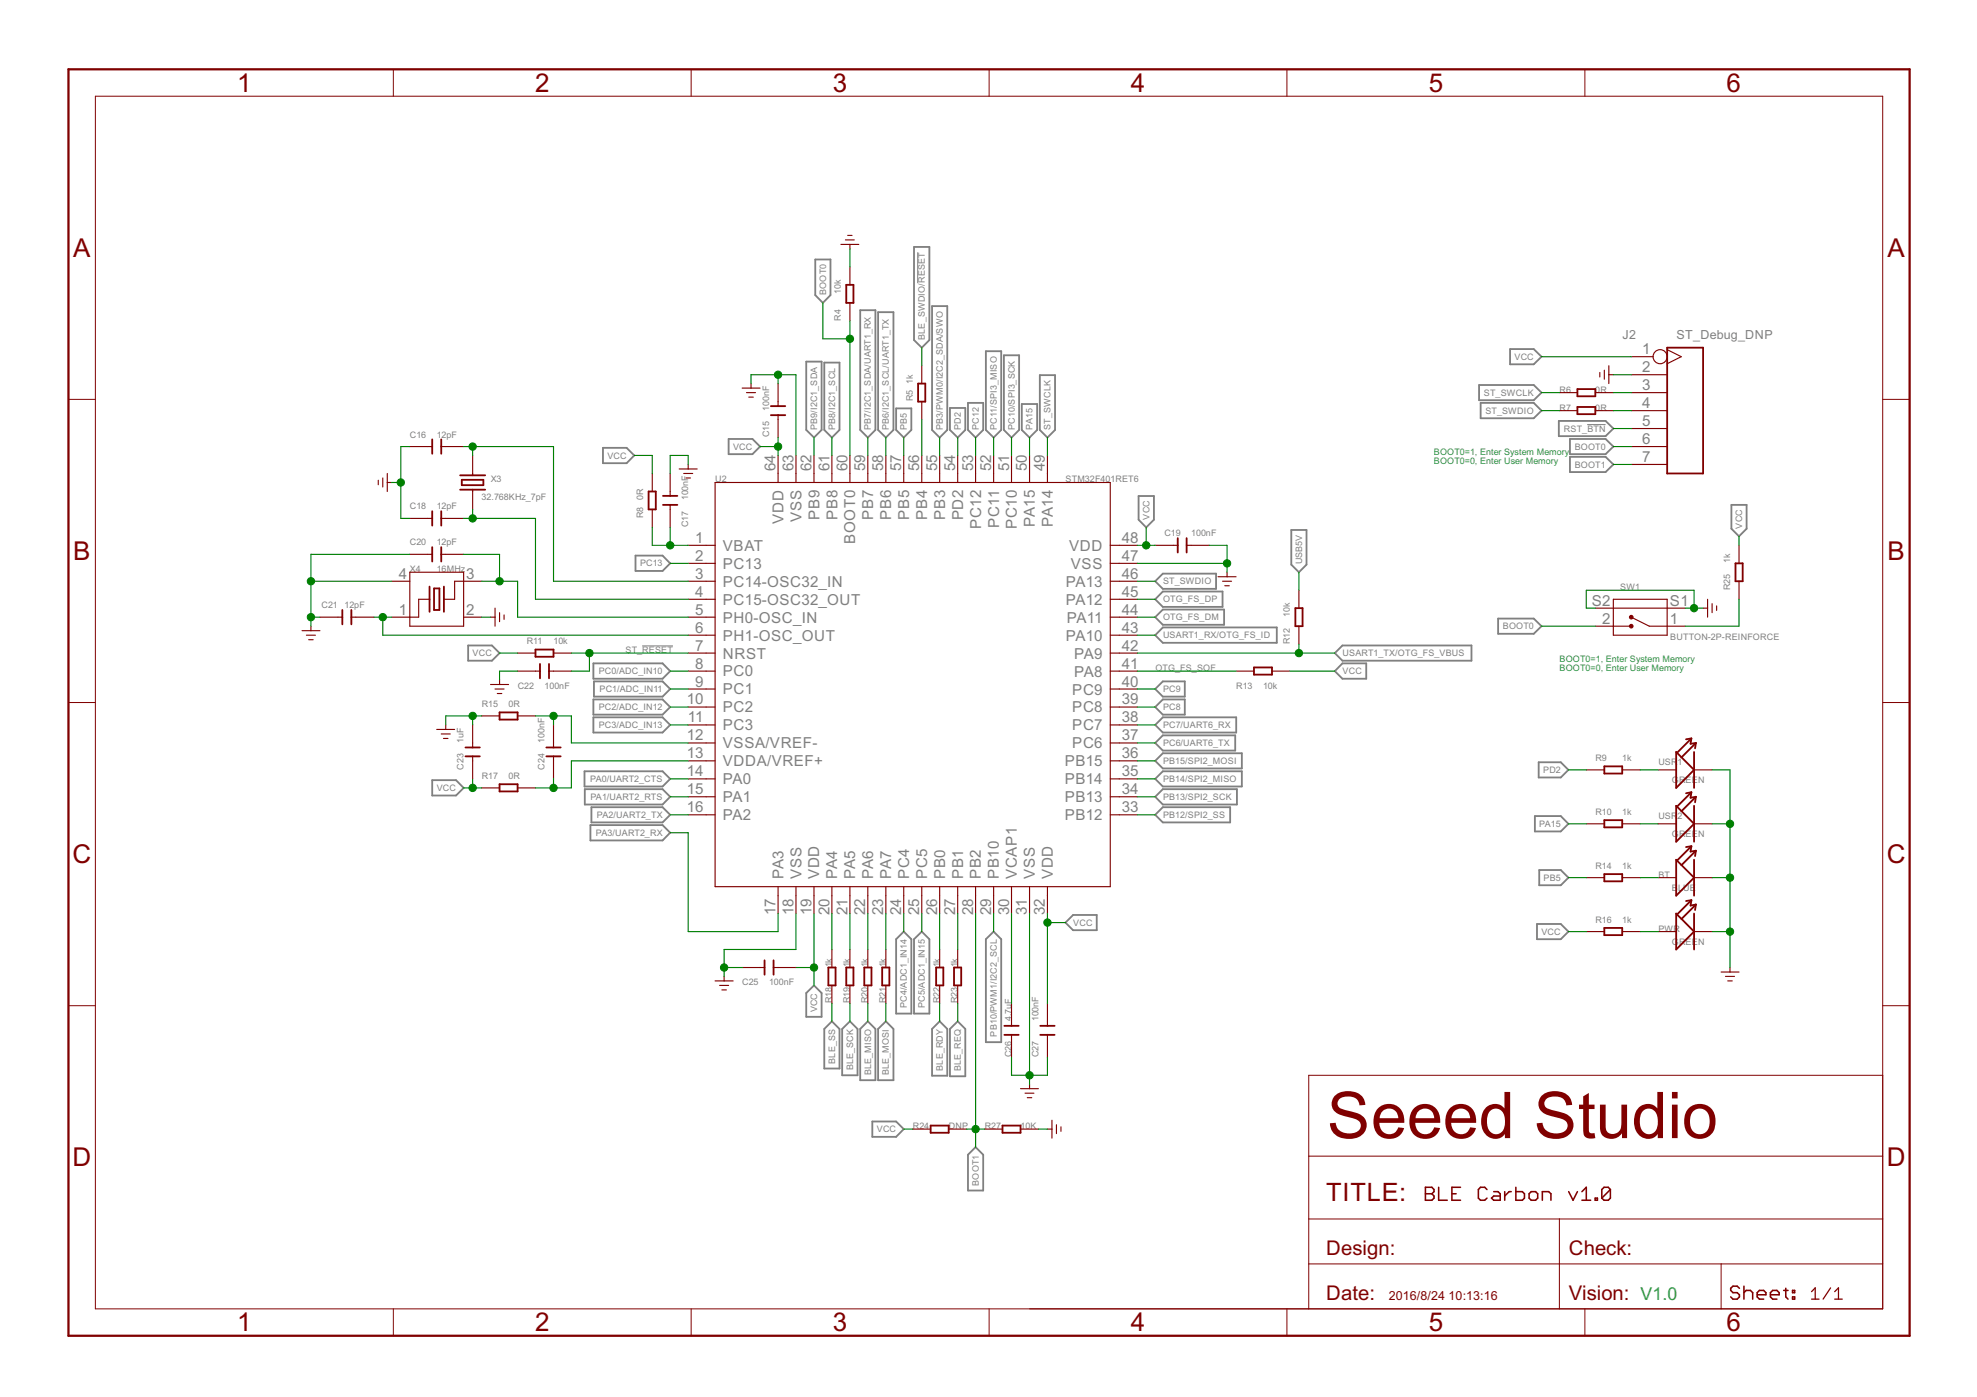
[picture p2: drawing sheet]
<svg xmlns="http://www.w3.org/2000/svg" width="297mm" height="210mm" viewBox="0 0 297 210" stroke-linecap="round" stroke-linejoin="round" font-family="sans-serif">
<g fill="none" stroke="#808080" stroke-width=".28">
<path d="M122.5 39h2.3v5.3l-1.2 1.2-1.1-1.2zM137.3 37.1h2.3v14l-1.1 1.1-1.2-1.1zM121.1 54.3h2.3v10.3l-1.1 1.1-1.2-1.1zM123.8 54.5h2.3v10.1l-1.1 1.1-1.2-1.1zM129.2 46.6h2.3v18l-1.1 1.1-1.2-1.1zM131.9 46.9h2.3v17.7l-1.1 1.1-1.2-1.1zM140 46h2.3v18.6l-1.1 1.1-1.2-1.1zM148.1 52.8h2.3v11.8l-1.1 1.1-1.2-1.1zM150.8 53.4h2.3v11.2l-1.1 1.1-1.2-1.1zM156.2 56.4h2.3v8.2l-1.1 1.1-1.2-1.1zM222.2 57.8h8.2l1.2 1.2-1.2 1.1h-8.2zM226.9 52.5h3.5l1.2 1.1-1.2 1.1h-3.5z"/>
<path d="M90.6 67.3h3.5l1.2 1.1-1.2 1.2h-3.5zM109.5 66h3.6l1.1 1.1-1.1 1.1h-3.6zM134.6 61.4h2.3v3.2l-1.1 1.1-1.2-1.1zM142.7 61.3h2.3v3.3l-1.1 1.1-1.2-1.1zM145.4 60.5h2.3v4.1l-1.1 1.1-1.2-1.1zM153.5 60.7h2.3v3.9l-1.1 1.1-1.2-1.1zM171.1 74.5h2.3v3.6l-1.2 1.1-1.1-1.1zM194 79.6h2.3v5.2l-1.1 1.2-1.2-1.2zM222.5 60.5h7.9l1.2 1.2-1.2 1.1h-7.9zM234.2 63.2h7l1.2 1.2-1.2 1.1h-7zM235.9 66h5.3l1.2 1.1-1.2 1.1h-5.3zM235.9 68.6h5.3l1.2 1.2-1.2 1.1h-5.3z"/>
<path d="M260.1 75.9h2.3v3.5l-1.1 1.2-1.2-1.2zM70.3 97h3.6l1.2 1.1-1.2 1.2h-3.6zM89.2 99.7h10.3l1.2 1.1-1.2 1.2h-10.3zM95.5 83.5h4l1.2 1.1-1.2 1.2h-4zM173.6 92.7l1.1-1.1h9.2v2.3h-9.2zM173.6 87.3l1.1-1.1h8v2.3h-8zM174.7 88.9h9v2.3h-9l-1.1-1.2zM174.7 94.3h17.1v2.3h-17.1l-1.1-1.2zM200.6 98.1l1.1-1.1h19.4v2.3h-19.4zM201.7 99.7h3.6v2.3h-3.6l-1.1-1.2zM225.1 92.9h5.3l1.2 1.2-1.2 1.1h-5.3zM64.9 117.2h3.6l1.2 1.2-1.2 1.1h-3.6z"/>
<path d="M87.8 115.9h11.7l1.2 1.1-1.2 1.2h-11.7zM87.9 118.6h11.6l1.2 1.1-1.2 1.2h-11.6zM89.2 107.8h10.3l1.2 1.1-1.2 1.2h-10.3zM89.2 105.1h10.3l1.2 1.1-1.2 1.2h-10.3zM89.2 102.4h10.3l1.2 1.1-1.2 1.2h-10.3zM173.6 114.3l1.1-1.1h11.9v2.3h-11.9zM173.6 117l1.1-1.1h11.9v2.3h-11.9zM173.6 119.7l1.1-1.1h11.1v2.3h-11.1zM173.6 111.6l1.1-1.1h10.9v2.3h-10.9zM173.6 108.9l1.1-1.1h11v2.3h-11zM173.6 103.5l1.1-1.1h3.3v2.3h-3.3zM173.6 106.2l1.1-1.1h3.3v2.3h-3.3z"/>
<path d="M231.2 114.5h3.3l1.1 1.2-1.1 1.1h-3.3zM88.7 124h10.8l1.2 1.1-1.2 1.2h-10.8zM88.9 121.3h10.6l1.2 1.1-1.2 1.2h-10.6zM135.8 140l1.1 1.1v11.2h-2.3v-11.2zM160.1 138.6l1.1-1.1h3.6v2.3h-3.6zM173.6 122.4l1.1-1.1h10.1v2.3h-10.1zM230.6 122.6h3.9l1.1 1.2-1.1 1.1h-3.9zM230.9 138.8h3.6l1.1 1.2-1.1 1.1h-3.6zM231.3 130.7h3.2l1.1 1.2-1.1 1.1h-3.2zM121.1 149.2l1.2-1.1 1.1 1.1v3.6h-2.3zM125 153.5l1.1 1.1v5.9h-2.3v-5.9zM126.5 154.6l1.2-1.1 1.1 1.1v7h-2.3z"/>
<path d="M129.2 154.6l1.2-1.1 1.1 1.1v7.7h-2.3zM131.9 154.6l1.2-1.1 1.1 1.1v7.7h-2.3zM137.3 141.1l1.2-1.1 1.1 1.1v11.2h-2.3zM141.2 153.5l1.1 1.1v7h-2.3v-7zM142.7 154.6l1.2-1.1 1.1 1.1v7.1h-2.3zM148.1 141.1l1.2-1.1 1.1 1.1v15.5h-2.3zM131.1 168.5h3.5l1.2 1.2-1.2 1.1h-3.5zM146.6 172.4l1.1 1.1v5.4h-2.3v-5.4z"/>
</g>
<path d="M137.9 37.9v4.6M238.5 63.8h2.7M96.5 97h4.6" fill="none" stroke="#808080" stroke-width=".15"/>
<g fill="none" stroke="#800000" stroke-width=".15">
<path d="M14.3 14.5h268.6v182.2h-268.6zM59.1 10.4v4.1M103.8 10.4v4.1M148.6 10.4v4.1M193.4 10.4v4.1M238.1 10.4v4.1M10.3 60h4M282.9 60h4M10.3 105.6h4M282.9 105.6h4M10.3 151.1h4M282.9 151.1h4"/>
<path d="M196.6 173.7h86.3M282.9 161.6h-86.3v35.1M59.1 196.7v4M103.8 196.7v4M148.6 196.7v4M193.4 196.7v4M196.6 189.9h86.3M196.6 183.2h86.3M234.3 183.2v13.5M238.1 196.7v4M258.6 189.9v6.8"/>
</g>
<g fill="none" stroke="#800000" stroke-width=".23">
<path d="M214.2 178.4h.9l.4 .3v.3l-.4 .4 .4 .3v.3l-.4 .3h-.9zM214.2 179.4h.9M216.2 178.4v1.9h1.2M218.1 179.4h.7M219.4 178.4h-1.3v1.9h1.3M223.4 178.7l-.3-.3h-.7l-.3 .3v1.3l.3 .3h.7l.3-.3M224.4 179h.7l.3 .4v.9h-1l-.3-.3 .3-.3h1M226.1 179v1.3M227.1 179h-.4l-.6 .7M227.8 178.4v1.9h.9l.3-.3v-.6l-.3-.4h-.9M229.7 179.4l.4-.4h.6l.3 .4v.6l-.3 .3h-.6l-.4-.3zM235.7 179l.6 1.3 .7-1.3"/>
<path d="M237.7 179l.6-.6v1.9M242 178.7l-.4-.3h-.6l-.3 .3v1.3M242 178.7v1.3l-.4 .3h-.6l-.3-.3M242 178.7l-1.3 1.3M231.7 180.3v-1.3h1l.3 .4v.9M237.7 180.3h1.3M239.7 180h.3v.3h-.3zM261.3 193.6l-.3-.3h-.6l-.4 .3v.3l.4 .3h.6l.3 .3v.4l-.3 .3h-.6l-.4-.3M262 193.3v1.9M262 194.2l.4-.3h.6l.3 .3v1M264 194.5h1.3v-.3l-.3-.3h-.6l-.4 .3v.7l.4 .3h.6M266 194.5h1.3v-.3l-.3-.3h-.7l-.3 .3v.7l.3 .3h.7"/>
<path d="M268 193.9h.6M268.3 193.6v1.3l.3 .3M269.3 193.9h.3v.3h-.3zM269.3 194.9h.3v.3h-.3z"/>
</g>
<path d="M10.3 10.4h276.6v190.3h-276.6z" fill="none" stroke="#800000" stroke-width=".34"/>
<path d="M272.2 194.1l.5-.6v1.7M272.2 195.2h1.1M275 193.5l-1.1 1.7M275.7 195.2h1.1M275.7 194.1l.5-.6v1.7" fill="none" stroke="#800000" stroke-width=".19"/>
<g fill="none" stroke="#800000" stroke-width=".17">
<path d="M126.3 36.7h2.7M127 36h1.4M127.4 35.4h.6M127.7 36.7v.7M111.5 58.3h2.7M112.2 59h1.3M112.5 59.7h.7M112.8 57.6v.7M116.9 57.6v3.4M127.7 40.1v2.7M127.7 45.5v2.7M138.5 54.9v2.7"/>
<path d="M234.3 59h2.7M239.7 59h2.7M240.4 56v.6M241 55.6v1.4M241.7 54.9v2.7M241.7 56.3h.7M245.1 59h5.4M245.1 56.3h5.4M245.1 53.6h3.3M250.5 52.5l2.1 1.1-2.1 1.1M56.8 72.2v.6M57.5 71.8v1.4"/>
<path d="M58.2 72.5h.7M58.2 71.1v2.8M61.6 67.1h3.3M61.6 77.9h3.3M66.3 67.1h3.4M66.3 77.9h3.4M71 68.4v3M71 73.6v2.9M98 71.1v2.8M98 76.5v2.7M100.7 71.1v3.4M100.7 75.9v3.3"/>
<path d="M102 70.5h2.8M102.7 71.1h1.4M103.1 71.8h.6M103.4 69.8v.7M107.4 72.5h59.4v60.7h-59.4zM116.9 62.4v3.3M116.9 68.4v4.1M119.6 68.4v4.1M122.3 68.4v4.1M125 68.4v4.1M127.7 68.4v4.1M130.4 68.4v4.1"/>
<path d="M133.1 68.4v4.1M135.8 68.4v4.1M138.5 60.3v2.7M138.5 68.4v4.1M141.2 68.4v4.1M143.9 68.4v4.1M146.6 68.4v4.1M149.3 68.4v4.1M152 68.4v4.1M154.7 68.4v4.1M157.4 68.4v4.1M234.3 61.7h2.7"/>
<path d="M239.7 61.7h2.7M245.1 67.1h5.4M245.1 61.7h5.4M245.1 64.4h5.4M245.1 69.8h5.4M45.4 94.8h2.7M46 95.4h1.4M46.4 96.1h.7M46.7 94.1v.7M48.1 92.7h3.3M52.8 92.7h3.4M58.9 87.3h2.7"/>
<path d="M61.6 83.3h3.3M61.6 86h8.1v8.1h-8.1zM64.5 90h-1.6v2.7h-4M66.3 83.3h3.4M69.7 92.7h2.7M72.4 87.3h-4.1v2.7h-1.6M73.7 92.7h.7M74.4 91.4v2.7M75.1 92.1v1.3M75.7 92.4v.7M77.8 98.1h2.7M83.2 98.1h2.7"/>
<path d="M103.4 81.9h4M103.4 84.6h4M103.4 87.3h4M103.4 90h4M103.4 92.7h4M103.4 95.4h4M103.4 98.1h4M166.8 81.9h4.1M166.8 84.6h4.1M166.8 87.3h4.1M166.8 90h4.1M166.8 92.7h4.1"/>
<path d="M166.8 95.4h4.1M166.8 98.1h4.1M173.6 81.9h3.4M178.3 81.9h3.4M183 86.7h2.7M183.7 87.3h1.3M184 88h.7M184.4 86v.7M195.2 88.7v2.7M195.2 94.1v2.7M239.7 94.1h5.4M239.7 91.4h13.5"/>
<path d="M242.4 90h8.1v5.4h-8.1zM245.1 92.7l2.7 1.4h5.4M255.9 91.4h.7M256.6 90v2.7M257.2 90.7v1.4M257.9 91v.7M261.3 81.9v2.7M261.3 87.3v2.7M65.6 109.6h2.7M66.3 110.3h1.3M66.6 111h.7M67 108.9v.7"/>
<path d="M71 108.9v3.4M71 113.6v3.4M72.4 107.6h2.7M72.4 118.4h2.7M73.7 102.8h2.7M74.4 103.5h1.3M74.7 104.2h.7M75.1 102.2v.6M77.8 100.8h3.3M77.8 107.6h2.7M77.8 118.4h2.7M82.5 100.8h3.4"/>
<path d="M83.2 108.9v3.4M83.2 113.6v3.4M103.4 100.8h4M103.4 103.5h4M103.4 106.2h4M103.4 108.9h4M103.4 111.6h4M103.4 114.3h4M103.4 117h4M103.4 119.7h4M166.8 100.8h4.1M166.8 103.5h4.1"/>
<path d="M166.8 106.2h4.1M166.8 108.9h4.1M166.8 111.6h4.1M166.8 114.3h4.1M166.8 117h4.1M166.8 119.7h4.1M185.7 100.8h2.7M191.1 100.8h2.7M238.3 115.7h2.7M243.7 115.7h2.7M249.1 115.7h2.7M254.5 115.7h2.7"/>
<path d="M103.4 122.4h4M116.9 133.2v4.1M119.6 133.2v4.1M122.3 133.2v4.1M125 133.2v4.1M127.7 133.2v4.1M130.4 133.2v4.1M133.1 133.2v4.1M135.8 133.2v4.1M138.5 133.2v4.1M141.2 133.2v4.1M143.9 133.2v4.1"/>
<path d="M146.6 133.2v4.1M149.3 133.2v4.1M152 133.2v4.1M154.7 133.2v4.1M157.4 133.2v4.1M166.8 122.4h4.1M238.3 123.8h2.7M238.3 131.9h2.7M238.3 140h2.7M243.7 123.8h2.7M243.7 131.9h2.7M243.7 140h2.7"/>
<path d="M249.1 123.8h2.7M249.1 131.9h2.7M249.1 140h2.7M254.5 123.8h2.7M254.5 131.9h2.7M254.5 140h2.7M107.4 147.4h2.8M108.1 148.1h1.4M108.5 148.7h.6M108.8 146.7v.7M111.5 145.4h3.4M116.2 145.4h3.4"/>
<path d="M125 142.7v2.7M125 148.1v2.7M127.7 142.7v2.7M127.7 148.1v2.7M130.4 142.7v2.7M130.4 148.1v2.7M133.1 142.7v2.7M133.1 148.1v2.7M141.2 142.7v2.7M141.2 148.1v2.7M143.9 142.7v2.7M143.9 148.1v2.7"/>
<path d="M152 150.8v3.3M152 155.5v3.4M157.4 150.8v3.3M157.4 155.5v3.4M258.6 146h2.7M259.2 146.7h1.4M259.6 147.4h.7M259.9 145.4v.6M137.1 169.7h2.7M142.5 169.7h2.7M147.9 169.7h2.7M153.3 163.6h2.7"/>
<path d="M153.3 169.7h2.7M154 164.3h1.3M154.3 164.9h.7M154.7 162.9v.7M157.4 169.7h.7M158.1 168.3v2.7M158.7 169v1.3M159.4 169.3v.7"/>
<circle cx="249.4" cy="53.6" r="1.06"/>
</g>
<g fill="none" stroke="#800000" stroke-width=".28">
<path d="M127.1 42.8h1.1v2.7h-1.1zM137.9 57.6h1.1v2.7h-1.1zM237 58.5h2.7v1h-2.7zM250.5 52.2h5.4v18.9h-5.4zM64.9 66v2.2M64.9 76.8v2.2M66.3 66v2.2M66.3 76.8v2.2M69.1 71.4h3.8M69.1 73.6h3.8M69.4 72.1h3.2v.8h-3.2zM97.5 73.9h1v2.6h-1z"/>
<path d="M99.6 75.9h2.2M99.6 74.5h2.2M115.8 62.4h2.2M115.8 61h2.2M237 61.2h2.7v1h-2.7zM51.4 91.7v2.1M52.8 91.7v2.1M64.5 88.1v3.8M64.9 82.2v2.2M65.2 88.4h.8v3.3h-.8zM66.3 82.2v2.2M66.7 88.1v3.8"/>
<path d="M80.5 97.6h2.7v1.1h-2.7zM81.1 99.8v2.1M82.5 99.8v2.1M177 80.9v2.1M178.3 80.9v2.1M194.6 91.4h1.1v2.7h-1.1zM260.8 84.6h1v2.7h-1zM69.9 113.6h2.2M69.9 112.3h2.2M75.1 107h2.7v1.1h-2.7zM75.1 117.8h2.7v1.1h-2.7zM82.1 113.6h2.1"/>
<path d="M82.1 112.3h2.1M188.4 100.3h2.7v1.1h-2.7zM241 115.1h2.7v1.1h-2.7zM251.8 113l2.7 2.7-2.7 2.7zM254.1 111l-2.1 2.1M254.1 111l-.8 .1M254.1 111l-.1 .8 .8-.2M254.1 119l-2.1 2.2M254.1 119l-.8 .2M254.1 119l-.1 .9 .8-.2M254.5 113v5.4M254.8 111.6l-2.2 2.2"/>
<path d="M254.8 111.6l-.1 .8M254.8 119.7l-2.2 2.2M254.8 119.7l-.1 .8M241 123.2h2.7v1.1h-2.7zM241 131.3h2.7v1.1h-2.7zM241 139.4h2.7v1.1h-2.7zM251.8 121.1l2.7 2.7-2.7 2.7zM251.8 129.2l2.7 2.7-2.7 2.7zM252 137.4l-.2-.1v5.4l2.7-2.7-1.9-1.9M252 137.4l.6 .7M254.1 127.1l-2.1 2.2M254.1 127.1l-.8 .2"/>
<path d="M254.1 127.1l-.1 .9 .8-.2M254.1 135.3l-2.1 2.1M254.1 135.3l-.8 .1M254.1 135.3l-.1 .8 .8-.2M254.5 121.1v5.4M254.5 129.2v5.4M254.5 137.3v5.4M254.8 127.8l-2.2 2.2M254.8 127.8l-.1 .8M254.8 135.9l-2.2 2.2M254.8 135.9l-.1 .8M114.9 144.3v2.2"/>
<path d="M116.2 144.3v2.2M124.5 145.4h1v2.7h-1zM127.1 145.4h1.1v2.7h-1.1zM129.9 145.4h1v2.7h-1zM132.5 145.4h1.1v2.7h-1.1zM140.7 145.4h1v2.7h-1zM143.3 145.4h1.1v2.7h-1.1zM150.9 155.5h2.2M150.9 154.1h2.2M156.3 155.5h2.2M156.3 154.1h2.2M139.8 169.1h2.7v1.1h-2.7z"/>
<path d="M150.6 169.1h2.7v1.1h-2.7z"/>
</g>
<g fill="#800000" stroke="#800000" stroke-width=".15">
<circle cx="245.1" cy="92.7" r=".28"/>
<circle cx="245.1" cy="94.1" r=".28"/>
</g>
<g fill="none" stroke="#008000" stroke-width=".17">
<path d="M127.7 37.4v2.7M112.8 57.6v-1.3h6.8v12.1M116.9 56.3v1.3M123.6 45.5v5.4h4.1M127.7 48.2v20.2M138.5 52.2v2.7M231.6 53.6h13.5M231.6 59h2.7M242.4 56.3h2.7M242.4 59h2.7M58.9 72.5h1.3M61.6 67.1h-1.4v10.8h1.4"/>
<path d="M69.7 67.1h13.5v20.2h20.2M69.7 77.9h10.8v12.1h22.9M71 67.1v1.3M71 76.5v1.4M95.3 68.4h2.7v2.7M98 79.2v2.7h5.4M100.7 79.2v2.7M103.4 69.8v-1.4h-2.7v2.7M114.2 67.1h2.7M116.9 65.7v2.7M122.3 65.7v2.7M125 65.7v2.7"/>
<path d="M130.4 65.7v2.7M133.1 65.7v2.7M135.8 65.7v2.7M138.5 63v5.4M141.2 65.7v2.7M143.9 65.7v2.7M146.6 65.7v2.7M149.3 65.7v2.7M152 65.7v2.7M154.7 65.7v2.7M157.4 65.7v2.7M172.2 79.2v2.7"/>
<path d="M231.6 61.7h2.7M242.4 67.1h2.7M242.4 64.4h2.7M242.4 61.7h2.7M242.4 69.8h2.7M46.7 92.7h1.4M46.7 87.3h12.2M56.2 92.7h2.7M57.5 92.7v2.7h45.9M61.6 83.3h-14.9v10.8M69.7 83.3h5.4v4M72.4 92.7h1.3"/>
<path d="M72.4 87.3h5.4v5.4h25.6M75.1 98.1h2.7M85.9 98.1h17.5M88.6 98.1v2.7h-2.7M100.7 84.6h2.7M170.9 92.7h2.7M170.9 87.3h2.7M170.9 84.6h13.5M170.9 81.9h2.7M170.9 90h2.7M170.9 98.1h29.7M170.9 95.4h2.7"/>
<path d="M181.7 81.9h2.7v4.1M195.2 86v2.7M195.2 96.8v1.3M231.6 94.1h8.1M239.7 91.4h-1.4v-2.7h16.2v2.7M253.2 91.4h2.7M261.3 80.6v1.3M261.3 90v4.1h-8.1M69.7 118.4h2.7M71 107.6v1.3M71 117v1.4M72.4 107.6h-5.4v1.3"/>
<path d="M77.8 100.8h-2.7v1.4M80.5 107.6h5.4v4h17.5M83.2 107.6v1.3M83.2 117v1.4M100.7 100.8h2.7M100.7 117h2.7M100.7 119.7h2.7M100.7 108.9h2.7M100.7 103.5h2.7M100.7 106.2h2.7M103.4 114.3h-17.5v4.1h-5.4M170.9 100.8h14.8"/>
<path d="M170.9 114.3h2.7M170.9 117h2.7M170.9 119.7h2.7M170.9 111.6h2.7M170.9 108.9h2.7M170.9 103.5h2.7M170.9 106.2h2.7M193.8 100.8h6.8M235.6 115.7h2.7M246.4 115.7h2.7M257.2 115.7h2.7v29.7M100.7 125.1h2.7v14.9h13.5v-2.7"/>
<path d="M100.7 122.4h2.7M119.6 137.3v5.4h-10.8v4M122.3 137.3v10.8M125 137.3v5.4M127.7 137.3v5.4M130.4 137.3v5.4M133.1 137.3v5.4M135.8 137.3v2.7M138.5 137.3v2.7M141.2 137.3v5.4M143.9 137.3v5.4M146.6 137.3v35.1"/>
<path d="M149.3 137.3v2.7M152 137.3v13.5M154.7 137.3v25.6M157.4 137.3v13.5M157.4 138.6h2.7M170.9 122.4h2.7M235.6 131.9h2.7M235.6 123.8h2.7M235.6 140h2.7M246.4 131.9h2.7M246.4 123.8h2.7M246.4 140h2.7"/>
<path d="M257.2 131.9h2.7M257.2 123.8h2.7M257.2 140h2.7M108.8 145.4h2.7M119.6 145.4h2.7M125 150.8v2.7M127.7 150.8v2.7M130.4 150.8v2.7M133.1 150.8v2.7M141.2 150.8v2.7M143.9 150.8v2.7M152 158.9v2.7h5.4v-2.7"/>
<path d="M135.8 169.7h1.3M145.2 169.7h2.7M156 169.7h1.4"/>
</g>
<g fill="#008000" stroke="#008000" stroke-width=".15">
<circle cx="60.2" cy="72.5" r=".55"/>
<circle cx="46.7" cy="92.7" r=".55"/>
<circle cx="46.7" cy="87.3" r=".55"/>
<circle cx="116.9" cy="56.3" r=".55"/>
<circle cx="184.4" cy="84.6" r=".55"/>
<circle cx="154.7" cy="161.6" r=".55"/>
<circle cx="71" cy="107.6" r=".55"/>
<circle cx="108.8" cy="145.4" r=".55"/>
<circle cx="259.9" cy="123.8" r=".55"/>
<circle cx="259.9" cy="131.9" r=".55"/>
<circle cx="259.9" cy="140" r=".55"/>
<circle cx="254.5" cy="91.4" r=".55"/>
<circle cx="88.6" cy="98.1" r=".55"/>
<circle cx="71" cy="67.1" r=".55"/>
<circle cx="71" cy="77.9" r=".55"/>
<circle cx="57.5" cy="92.7" r=".55"/>
<circle cx="75.1" cy="87.3" r=".55"/>
<circle cx="116.9" cy="67.1" r=".55"/>
<circle cx="172.2" cy="81.9" r=".55"/>
<circle cx="157.4" cy="138.6" r=".55"/>
<circle cx="71" cy="118.4" r=".55"/>
<circle cx="122.3" cy="145.4" r=".55"/>
<circle cx="100.7" cy="81.9" r=".55"/>
<circle cx="83.2" cy="107.6" r=".55"/>
<circle cx="83.2" cy="118.4" r=".55"/>
<circle cx="127.7" cy="50.9" r=".55"/>
<circle cx="146.6" cy="169.7" r=".55"/>
<circle cx="195.2" cy="98.1" r=".55"/>
</g>
<text font-size="10.8" fill="#800000" x="199.4" y="171">Seeed Studio</text>
<g font-size="4.4" fill="#800000">
<text x="35.6" y="13.8">1</text>
<text x="80.4" y="13.8">2</text>
<text x="125.1" y="13.8">3</text>
<text x="169.9" y="13.8">4</text>
<text x="214.7" y="13.8">5</text>
<text x="259.4" y="13.8">6</text>
<text x="11" y="38.6">A</text>
<text x="283.6" y="38.6">A</text>
<text x="11" y="84.2">B</text>
<text x="283.6" y="84.2">B</text>
<text x="10.9" y="129.7">C</text>
<text x="283.5" y="129.7">C</text>
<text x="10.9" y="175.3">D</text>
<text x="283.5" y="175.3">D</text>
<text x="35.6" y="200.1">1</text>
<text x="80.4" y="200.1">2</text>
<text x="125.1" y="200.1">3</text>
<text x="169.9" y="200.1">4</text>
<text x="214.7" y="200.1">5</text>
<text x="259.4" y="200.1">6</text>
</g>
<text font-size="4.3" fill="#800000" x="199.3" y="180.5">TITLE:</text>
<g font-size="3.4" fill="#800000">
<text x="199.3" y="188.6">Design:</text>
<text x="235.7" y="188.6">Check:</text>
<text x="199.3" y="195.3">Date:</text>
<text x="235.7" y="195.3">Vision:</text>
</g>
<text font-size="3" fill="#008080" x="246.5" y="195.3">V1.0</text>
<g font-size="2.5" fill="#808080">
<text x="246.7" y="53.2">1</text>
<text x="246.7" y="55.9">2</text>
<text x="246.7" y="58.6">3</text>
<text x="246.7" y="61.3">4</text>
<text x="246.7" y="64">5</text>
<text x="116.5" y="70.8" transform="rotate(-90 116.5 70.8)">64</text>
<text x="119.2" y="70.8" transform="rotate(-90 119.2 70.8)">63</text>
<text x="121.9" y="70.8" transform="rotate(-90 121.9 70.8)">62</text>
<text x="124.6" y="70.8" transform="rotate(-90 124.6 70.8)">61</text>
<text x="127.3" y="70.8" transform="rotate(-90 127.3 70.8)">60</text>
<text x="130" y="70.8" transform="rotate(-90 130 70.8)">59</text>
<text x="132.7" y="70.8" transform="rotate(-90 132.7 70.8)">58</text>
<text x="135.4" y="70.8" transform="rotate(-90 135.4 70.8)">57</text>
<text x="138.1" y="70.8" transform="rotate(-90 138.1 70.8)">56</text>
<text x="140.8" y="70.8" transform="rotate(-90 140.8 70.8)">55</text>
<text x="143.5" y="70.8" transform="rotate(-90 143.5 70.8)">54</text>
<text x="146.2" y="70.8" transform="rotate(-90 146.2 70.8)">53</text>
<text x="148.9" y="70.8" transform="rotate(-90 148.9 70.8)">52</text>
<text x="151.6" y="70.8" transform="rotate(-90 151.6 70.8)">51</text>
<text x="154.3" y="70.8" transform="rotate(-90 154.3 70.8)">50</text>
<text x="157" y="70.8" transform="rotate(-90 157 70.8)">49</text>
<text x="246.7" y="66.7">6</text>
<text x="246.7" y="69.4">7</text>
<text x="104.4" y="81.6">1</text>
<text x="108.6" y="82.7">VBAT</text>
<text x="117.7" y="78.7" transform="rotate(-90 117.7 78.7)">VDD</text>
<text x="120.4" y="78.4" transform="rotate(-90 120.4 78.4)">VSS</text>
<text x="123.1" y="78.1" transform="rotate(-90 123.1 78.1)">PB9</text>
<text x="125.8" y="78.1" transform="rotate(-90 125.8 78.1)">PB8</text>
<text x="128.5" y="81.7" transform="rotate(-90 128.5 81.7)">BOOT0</text>
<text x="131.2" y="78.1" transform="rotate(-90 131.2 78.1)">PB7</text>
<text x="133.9" y="78.1" transform="rotate(-90 133.9 78.1)">PB6</text>
<text x="136.6" y="78.1" transform="rotate(-90 136.6 78.1)">PB5</text>
<text x="139.3" y="78.1" transform="rotate(-90 139.3 78.1)">PB4</text>
<text x="142" y="78.1" transform="rotate(-90 142 78.1)">PB3</text>
<text x="144.7" y="78.2" transform="rotate(-90 144.7 78.2)">PD2</text>
<text x="147.4" y="79.5" transform="rotate(-90 147.4 79.5)">PC12</text>
<text x="150.1" y="79.3" transform="rotate(-90 150.1 79.3)">PC11</text>
<text x="152.8" y="79.5" transform="rotate(-90 152.8 79.5)">PC10</text>
<text x="155.5" y="79.2" transform="rotate(-90 155.5 79.2)">PA15</text>
<text x="158.2" y="79.2" transform="rotate(-90 158.2 79.2)">PA14</text>
<text x="160.6" y="82.8">VDD</text>
<text x="168.6" y="81.6">48</text>
<text x="59.9" y="87">4</text>
<text x="70" y="87">3</text>
<text x="104.4" y="84.3">2</text>
<text x="104.4" y="87">3</text>
<text x="104.4" y="89.7">4</text>
<text x="108.6" y="85.4">PC13</text>
<text x="108.6" y="88.1">PC14-OSC32_IN</text>
<text x="160.1" y="88.2">PA13</text>
<text x="160.9" y="85.5">VSS</text>
<text x="168.6" y="89.7">45</text>
<text x="168.6" y="87">46</text>
<text x="168.6" y="84.3">47</text>
<text x="59.9" y="92.4">1</text>
<text x="70" y="92.4">2</text>
<text x="104.4" y="92.4">5</text>
<text x="104.4" y="95.1">6</text>
<text x="108.6" y="90.8">PC15-OSC32_OUT</text>
<text x="108.6" y="93.5">PH0-OSC_IN</text>
<text x="160.1" y="90.9">PA12</text>
<text x="160.3" y="93.6">PA11</text>
<text x="168.6" y="95.1">43</text>
<text x="168.6" y="92.4">44</text>
<text x="239.2" y="91">S2</text>
<text x="240.7" y="93.7">2</text>
<text x="250.9" y="93.7">1</text>
<text x="250.9" y="91">S1</text>
<text x="104.4" y="97.8">7</text>
<text x="104.4" y="100.5">8</text>
<text x="108.6" y="96.2">PH1-OSC_OUT</text>
<text x="108.6" y="98.9">NRST</text>
<text x="108.6" y="101.6">PC0</text>
<text x="160.1" y="96.3">PA10</text>
<text x="161.4" y="101.7">PA8</text>
<text x="161.4" y="99">PA9</text>
<text x="168.6" y="100.5">41</text>
<text x="168.6" y="97.8">42</text>
<text x="103.2" y="105.9">10</text>
<text x="104.4" y="103.2">9</text>
<text x="108.6" y="104.3">PC1</text>
<text x="108.6" y="107">PC2</text>
<text x="161.1" y="107">PC8</text>
<text x="161.1" y="104.4">PC9</text>
<text x="168.6" y="105.9">39</text>
<text x="168.6" y="103.2">40</text>
<text x="103.2" y="111.2">12</text>
<text x="103.2" y="113.9">13</text>
<text x="103.3" y="108.6">11</text>
<text x="108.6" y="109.7">PC3</text>
<text x="108.6" y="112.4">VSSA/VREF-</text>
<text x="161.1" y="112.4">PC6</text>
<text x="161.1" y="109.7">PC7</text>
<text x="168.6" y="113.9">36</text>
<text x="168.6" y="111.2">37</text>
<text x="168.6" y="108.6">38</text>
<text x="103.2" y="116.6">14</text>
<text x="103.2" y="119.3">15</text>
<text x="108.6" y="115.1">VDDA/VREF+</text>
<text x="108.6" y="117.8">PA0</text>
<text x="160" y="117.8">PB14</text>
<text x="160" y="115.1">PB15</text>
<text x="168.6" y="119.3">34</text>
<text x="168.6" y="116.6">35</text>
<text x="103.2" y="122">16</text>
<text x="108.6" y="120.5">PA1</text>
<text x="108.6" y="123.2">PA2</text>
<text x="160" y="123.2">PB12</text>
<text x="160" y="120.5">PB13</text>
<text x="168.6" y="122">33</text>
<text x="116.5" y="137.5" transform="rotate(-90 116.5 137.5)">17</text>
<text x="117.7" y="132" transform="rotate(-90 117.7 132)">PA3</text>
<text x="119.2" y="137.5" transform="rotate(-90 119.2 137.5)">18</text>
<text x="120.4" y="132" transform="rotate(-90 120.4 132)">VSS</text>
<text x="121.9" y="137.5" transform="rotate(-90 121.9 137.5)">19</text>
<text x="123.1" y="132" transform="rotate(-90 123.1 132)">VDD</text>
<text x="124.6" y="137.5" transform="rotate(-90 124.6 137.5)">20</text>
<text x="125.8" y="132" transform="rotate(-90 125.8 132)">PA4</text>
<text x="127.3" y="137.5" transform="rotate(-90 127.3 137.5)">21</text>
<text x="128.5" y="132" transform="rotate(-90 128.5 132)">PA5</text>
<text x="130" y="137.5" transform="rotate(-90 130 137.5)">22</text>
<text x="131.2" y="132" transform="rotate(-90 131.2 132)">PA6</text>
<text x="132.7" y="137.5" transform="rotate(-90 132.7 137.5)">23</text>
<text x="133.9" y="132" transform="rotate(-90 133.9 132)">PA7</text>
<text x="135.4" y="137.5" transform="rotate(-90 135.4 137.5)">24</text>
<text x="136.6" y="132" transform="rotate(-90 136.6 132)">PC4</text>
<text x="138.1" y="137.5" transform="rotate(-90 138.1 137.5)">25</text>
<text x="139.3" y="132" transform="rotate(-90 139.3 132)">PC5</text>
<text x="140.8" y="137.5" transform="rotate(-90 140.8 137.5)">26</text>
<text x="142" y="132" transform="rotate(-90 142 132)">PB0</text>
<text x="143.5" y="137.5" transform="rotate(-90 143.5 137.5)">27</text>
<text x="144.7" y="132" transform="rotate(-90 144.7 132)">PB1</text>
<text x="146.2" y="137.5" transform="rotate(-90 146.2 137.5)">28</text>
<text x="147.4" y="132" transform="rotate(-90 147.4 132)">PB2</text>
<text x="148.9" y="137.5" transform="rotate(-90 148.9 137.5)">29</text>
<text x="150.1" y="132" transform="rotate(-90 150.1 132)">PB10</text>
<text x="151.6" y="137.5" transform="rotate(-90 151.6 137.5)">30</text>
<text x="152.8" y="132" transform="rotate(-90 152.8 132)">VCAP1</text>
<text x="154.3" y="137.5" transform="rotate(-90 154.3 137.5)">31</text>
<text x="155.5" y="132" transform="rotate(-90 155.5 132)">VSS</text>
<text x="157" y="137.5" transform="rotate(-90 157 137.5)">32</text>
<text x="158.2" y="132" transform="rotate(-90 158.2 132)">VDD</text>
</g>
<g font-size="2.1" fill="#808080">
<text x="243.8" y="50.9">J2</text>
<text x="251.9" y="50.9">ST_Debug_DNP</text>
</g>
<g font-size="2.1" fill="#800000">
<text x="208.7" y="195.3">2016/8/24</text>
<text x="217.7" y="195.3">10:13:16</text>
</g>
<g font-size="1.5" fill="#808080">
<text x="124.1" y="44.3" transform="rotate(-90 124.1 44.3)">BOOT0</text>
<text x="126.3" y="44.1" transform="rotate(-90 126.3 44.1)">10k</text>
<text x="126.3" y="48.2" transform="rotate(-90 126.3 48.2)">R4</text>
<text x="139" y="51.1" transform="rotate(-90 139 51.1)">BLE_SWDIO/RESET</text>
<text x="137.1" y="57.6" transform="rotate(-90 137.1 57.6)">1k</text>
<text x="223" y="59.5">ST_SWCLK</text>
<text x="227.6" y="54.1">VCC</text>
<text x="234.3" y="59">R6</text>
<text x="239.7" y="59">0R</text>
<text x="61.6" y="65.7">C16</text>
<text x="65.6" y="65.7">12pF</text>
<text x="115.5" y="65.7" transform="rotate(-90 115.5 65.7)">C15</text>
<text x="115.5" y="61.7" transform="rotate(-90 115.5 61.7)">100nF</text>
<text x="122.8" y="64.6" transform="rotate(-90 122.8 64.6)">PB9/I2C1_SDA</text>
<text x="125.5" y="64.6" transform="rotate(-90 125.5 64.6)">PB8/I2C1_SCL</text>
<text x="130.9" y="64.6" transform="rotate(-90 130.9 64.6)">PB7/I2C1_SDA/UART1_RX</text>
<text x="133.6" y="64.6" transform="rotate(-90 133.6 64.6)">PB6/I2C1_SCL/UART1_TX</text>
<text x="136.3" y="64.6" transform="rotate(-90 136.3 64.6)">PB5</text>
<text x="137.1" y="60.3" transform="rotate(-90 137.1 60.3)">R5</text>
<text x="141.7" y="64.6" transform="rotate(-90 141.7 64.6)">PB3/PWM0/I2C2_SDA/SWO</text>
<text x="144.4" y="64.6" transform="rotate(-90 144.4 64.6)">PD2</text>
<text x="147.1" y="64.6" transform="rotate(-90 147.1 64.6)">PC12</text>
<text x="149.8" y="64.6" transform="rotate(-90 149.8 64.6)">PC11/SPI3_MISO</text>
<text x="152.5" y="64.6" transform="rotate(-90 152.5 64.6)">PC10/SPI3_SCK</text>
<text x="155.2" y="64.6" transform="rotate(-90 155.2 64.6)">PA15</text>
<text x="157.8" y="64.6" transform="rotate(-90 157.8 64.6)">ST_SWCLK</text>
<text x="223.2" y="62.2">ST_SWDIO</text>
<text x="234.3" y="61.7">R7</text>
<text x="235" y="64.9">RST_BTN</text>
<text x="239.7" y="61.7">0R</text>
<text x="91.3" y="68.9">VCC</text>
<text x="110.1" y="67.6">VCC</text>
<text x="236.6" y="67.6">BOOT0</text>
<text x="236.6" y="70.3">BOOT1</text>
<text x="61.6" y="76.5">C18</text>
<text x="65.6" y="76.5">12pF</text>
<text x="72.4" y="75.2">32.768KHz_7pF</text>
<text x="73.7" y="72.5">X3</text>
<text x="96.7" y="77.9" transform="rotate(-90 96.7 77.9)">R8</text>
<text x="96.7" y="75.2" transform="rotate(-90 96.7 75.2)">0R</text>
<text x="103.4" y="75.2" transform="rotate(-90 103.4 75.2)">100nF</text>
<text x="107.5" y="72.5">U2</text>
<text x="160.1" y="72.5">STM32F401RET6</text>
<text x="61.6" y="81.9">C20</text>
<text x="65.6" y="81.9">12pF</text>
<text x="103.4" y="79.2" transform="rotate(-90 103.4 79.2)">C17</text>
<text x="172.7" y="78.1" transform="rotate(-90 172.7 78.1)">VCC</text>
<text x="174.9" y="80.6">C19</text>
<text x="179" y="80.6">100nF</text>
<text x="261.8" y="79.4" transform="rotate(-90 261.8 79.4)">VCC</text>
<text x="61.6" y="86">X4</text>
<text x="65.6" y="86">16MHz</text>
<text x="96.2" y="85.1">PC13</text>
<text x="174.7" y="87.8">ST_SWDIO</text>
<text x="195.6" y="84.8" transform="rotate(-90 195.6 84.8)">USB5V</text>
<text x="243.4" y="88.7">SW1</text>
<text x="259.9" y="88.7" transform="rotate(-90 259.9 88.7)">R25</text>
<text x="259.9" y="84.6" transform="rotate(-90 259.9 84.6)">1k</text>
<text x="48.3" y="91.4">C21</text>
<text x="51.7" y="91.4">12pF</text>
<text x="174.7" y="90.5">OTG_FS_DP</text>
<text x="174.7" y="93.2">OTG_FS_DM</text>
<text x="174.7" y="95.9">USART1_RX/OTG_FS_ID</text>
<text x="193.8" y="92.7" transform="rotate(-90 193.8 92.7)">10k</text>
<text x="225.8" y="94.6">BOOT0</text>
<text x="71" y="98.6">VCC</text>
<text x="79.1" y="96.8">R11</text>
<text x="83.2" y="96.8">10k</text>
<text x="90" y="101.3">PC0/ADC_IN10</text>
<text x="94" y="98.1">ST_RESET</text>
<text x="173.6" y="100.8">OTG_FS_SOF</text>
<text x="193.8" y="96.8" transform="rotate(-90 193.8 96.8)">R12</text>
<text x="201.7" y="101.3">VCC</text>
<text x="201.7" y="98.6">USART1_TX/OTG_FS_VBUS</text>
<text x="251" y="96.1">BUTTON-2P-REINFORCE</text>
<text x="72.4" y="106.2">R15</text>
<text x="76.4" y="106.2">0R</text>
<text x="77.8" y="103.5">C22</text>
<text x="81.8" y="103.5">100nF</text>
<text x="90" y="106.7">PC2/ADC_IN12</text>
<text x="90.1" y="104">PC1/ADC_IN11</text>
<text x="174.7" y="106.7">PC8</text>
<text x="174.7" y="104">PC9</text>
<text x="185.7" y="103.5">R13</text>
<text x="189.8" y="103.5">10k</text>
<text x="69.7" y="111.6" transform="rotate(-90 69.7 111.6)">1uF</text>
<text x="81.8" y="111.6" transform="rotate(-90 81.8 111.6)">100nF</text>
<text x="90" y="109.4">PC3/ADC_IN13</text>
<text x="174.7" y="112.1">PC6/UART6_TX</text>
<text x="174.7" y="109.4">PC7/UART6_RX</text>
<text x="65.6" y="118.9">VCC</text>
<text x="69.7" y="115.7" transform="rotate(-90 69.7 115.7)">C23</text>
<text x="72.4" y="117">R17</text>
<text x="76.4" y="117">0R</text>
<text x="81.8" y="115.7" transform="rotate(-90 81.8 115.7)">C24</text>
<text x="88.7" y="117.5">PA0/UART2_CTS</text>
<text x="174.7" y="114.8">PB15/SPI2_MOSI</text>
<text x="174.7" y="117.5">PB14/SPI2_MISO</text>
<text x="231.9" y="116.2">PD2</text>
<text x="239.7" y="114.3">R9</text>
<text x="243.7" y="114.3">1k</text>
<text x="249.2" y="115">USR</text>
<text x="251.2" y="117.7">G</text>
<text x="252.1" y="115">1</text>
<text x="252.3" y="117.7">REEN</text>
<text x="88.7" y="120.2">PA1/UART2_RTS</text>
<text x="89.5" y="125.6">PA3/UART2_RX</text>
<text x="89.7" y="122.9">PA2/UART2_TX</text>
<text x="174.7" y="122.9">PB12/SPI2_SS</text>
<text x="174.7" y="120.2">PB13/SPI2_SCK</text>
<text x="231.3" y="124.3">PA15</text>
<text x="239.7" y="122.4">R10</text>
<text x="243.7" y="122.4">1k</text>
<text x="249.2" y="123.1">USR</text>
<text x="251.2" y="125.8">G</text>
<text x="252.1" y="123.1">2</text>
<text x="252.3" y="125.8">REEN</text>
<text x="239.7" y="130.5">R14</text>
<text x="243.7" y="130.5">1k</text>
<text x="249.2" y="131.9">BT</text>
<text x="231.9" y="132.4">PB5</text>
<text x="251.2" y="133.9">B</text>
<text x="252.1" y="133.9">LUE</text>
<text x="161.2" y="139.1">VCC</text>
<text x="231.6" y="140.4">VCC</text>
<text x="239.7" y="138.6">R16</text>
<text x="243.7" y="138.6">1k</text>
<text x="249.2" y="140">PWR</text>
<text x="251.2" y="142">G</text>
<text x="252.3" y="142">REEN</text>
<text x="111.5" y="148.1">C25</text>
<text x="115.5" y="148.1">100nF</text>
<text x="125" y="145.4" transform="rotate(-90 125 145.4)">1k</text>
<text x="127.7" y="145.4" transform="rotate(-90 127.7 145.4)">1k</text>
<text x="130.4" y="145.4" transform="rotate(-90 130.4 145.4)">1k</text>
<text x="133.1" y="145.4" transform="rotate(-90 133.1 145.4)">1k</text>
<text x="141.2" y="145.4" transform="rotate(-90 141.2 145.4)">1k</text>
<text x="143.9" y="145.4" transform="rotate(-90 143.9 145.4)">1k</text>
<text x="122.8" y="152.1" transform="rotate(-90 122.8 152.1)">VCC</text>
<text x="125" y="150.7" transform="rotate(-90 125 150.7)">R18</text>
<text x="127.7" y="150.7" transform="rotate(-90 127.7 150.7)">R19</text>
<text x="130.4" y="150.7" transform="rotate(-90 130.4 150.7)">R20</text>
<text x="133.1" y="150.7" transform="rotate(-90 133.1 150.7)">R21</text>
<text x="136.3" y="151.4" transform="rotate(-90 136.3 151.4)">PC4/ADC1_IN14</text>
<text x="139" y="151.4" transform="rotate(-90 139 151.4)">PC5/ADC1_IN15</text>
<text x="141.2" y="150.7" transform="rotate(-90 141.2 150.7)">R22</text>
<text x="143.9" y="150.7" transform="rotate(-90 143.9 150.7)">R23</text>
<text x="149.8" y="155.7" transform="rotate(-90 149.8 155.7)">PB10/PWM1/I2C2_SCL</text>
<text x="152" y="153.5" transform="rotate(-90 152 153.5)">4.7uF</text>
<text x="156" y="153.5" transform="rotate(-90 156 153.5)">100nF</text>
<text x="125.5" y="159.8" transform="rotate(-90 125.5 159.8)">BLE_SS</text>
<text x="128.2" y="160.8" transform="rotate(-90 128.2 160.8)">BLE_SCK</text>
<text x="130.9" y="161.6" transform="rotate(-90 130.9 161.6)">BLE_MISO</text>
<text x="133.6" y="161.6" transform="rotate(-90 133.6 161.6)">BLE_MOSI</text>
<text x="141.7" y="160.9" transform="rotate(-90 141.7 160.9)">BLE_RDY</text>
<text x="144.4" y="161" transform="rotate(-90 144.4 161)">BLE_REQ</text>
<text x="152" y="158.8" transform="rotate(-90 152 158.8)">C26</text>
<text x="156" y="158.8" transform="rotate(-90 156 158.8)">C27</text>
<text x="131.7" y="170.1">VCC</text>
<text x="137.2" y="169.7">R24</text>
<text x="142.6" y="169.7">DNP</text>
<text x="148" y="169.7">R27</text>
<text x="153.3" y="169.7">10K</text>
<text x="147.1" y="178.2" transform="rotate(-90 147.1 178.2)">BOOT1</text>
</g>
<g font-size="1.5" fill="#008080">
<text x="215.4" y="68.4">BOOT0=1, Enter System Memory</text>
<text x="215.4" y="69.8">BOOT0=0, Enter User Memory</text>
<text x="234.3" y="99.4">BOOT0=1, Enter System Memory</text>
<text x="234.3" y="100.8">BOOT0=0, Enter User Memory</text>
</g>
</svg>
